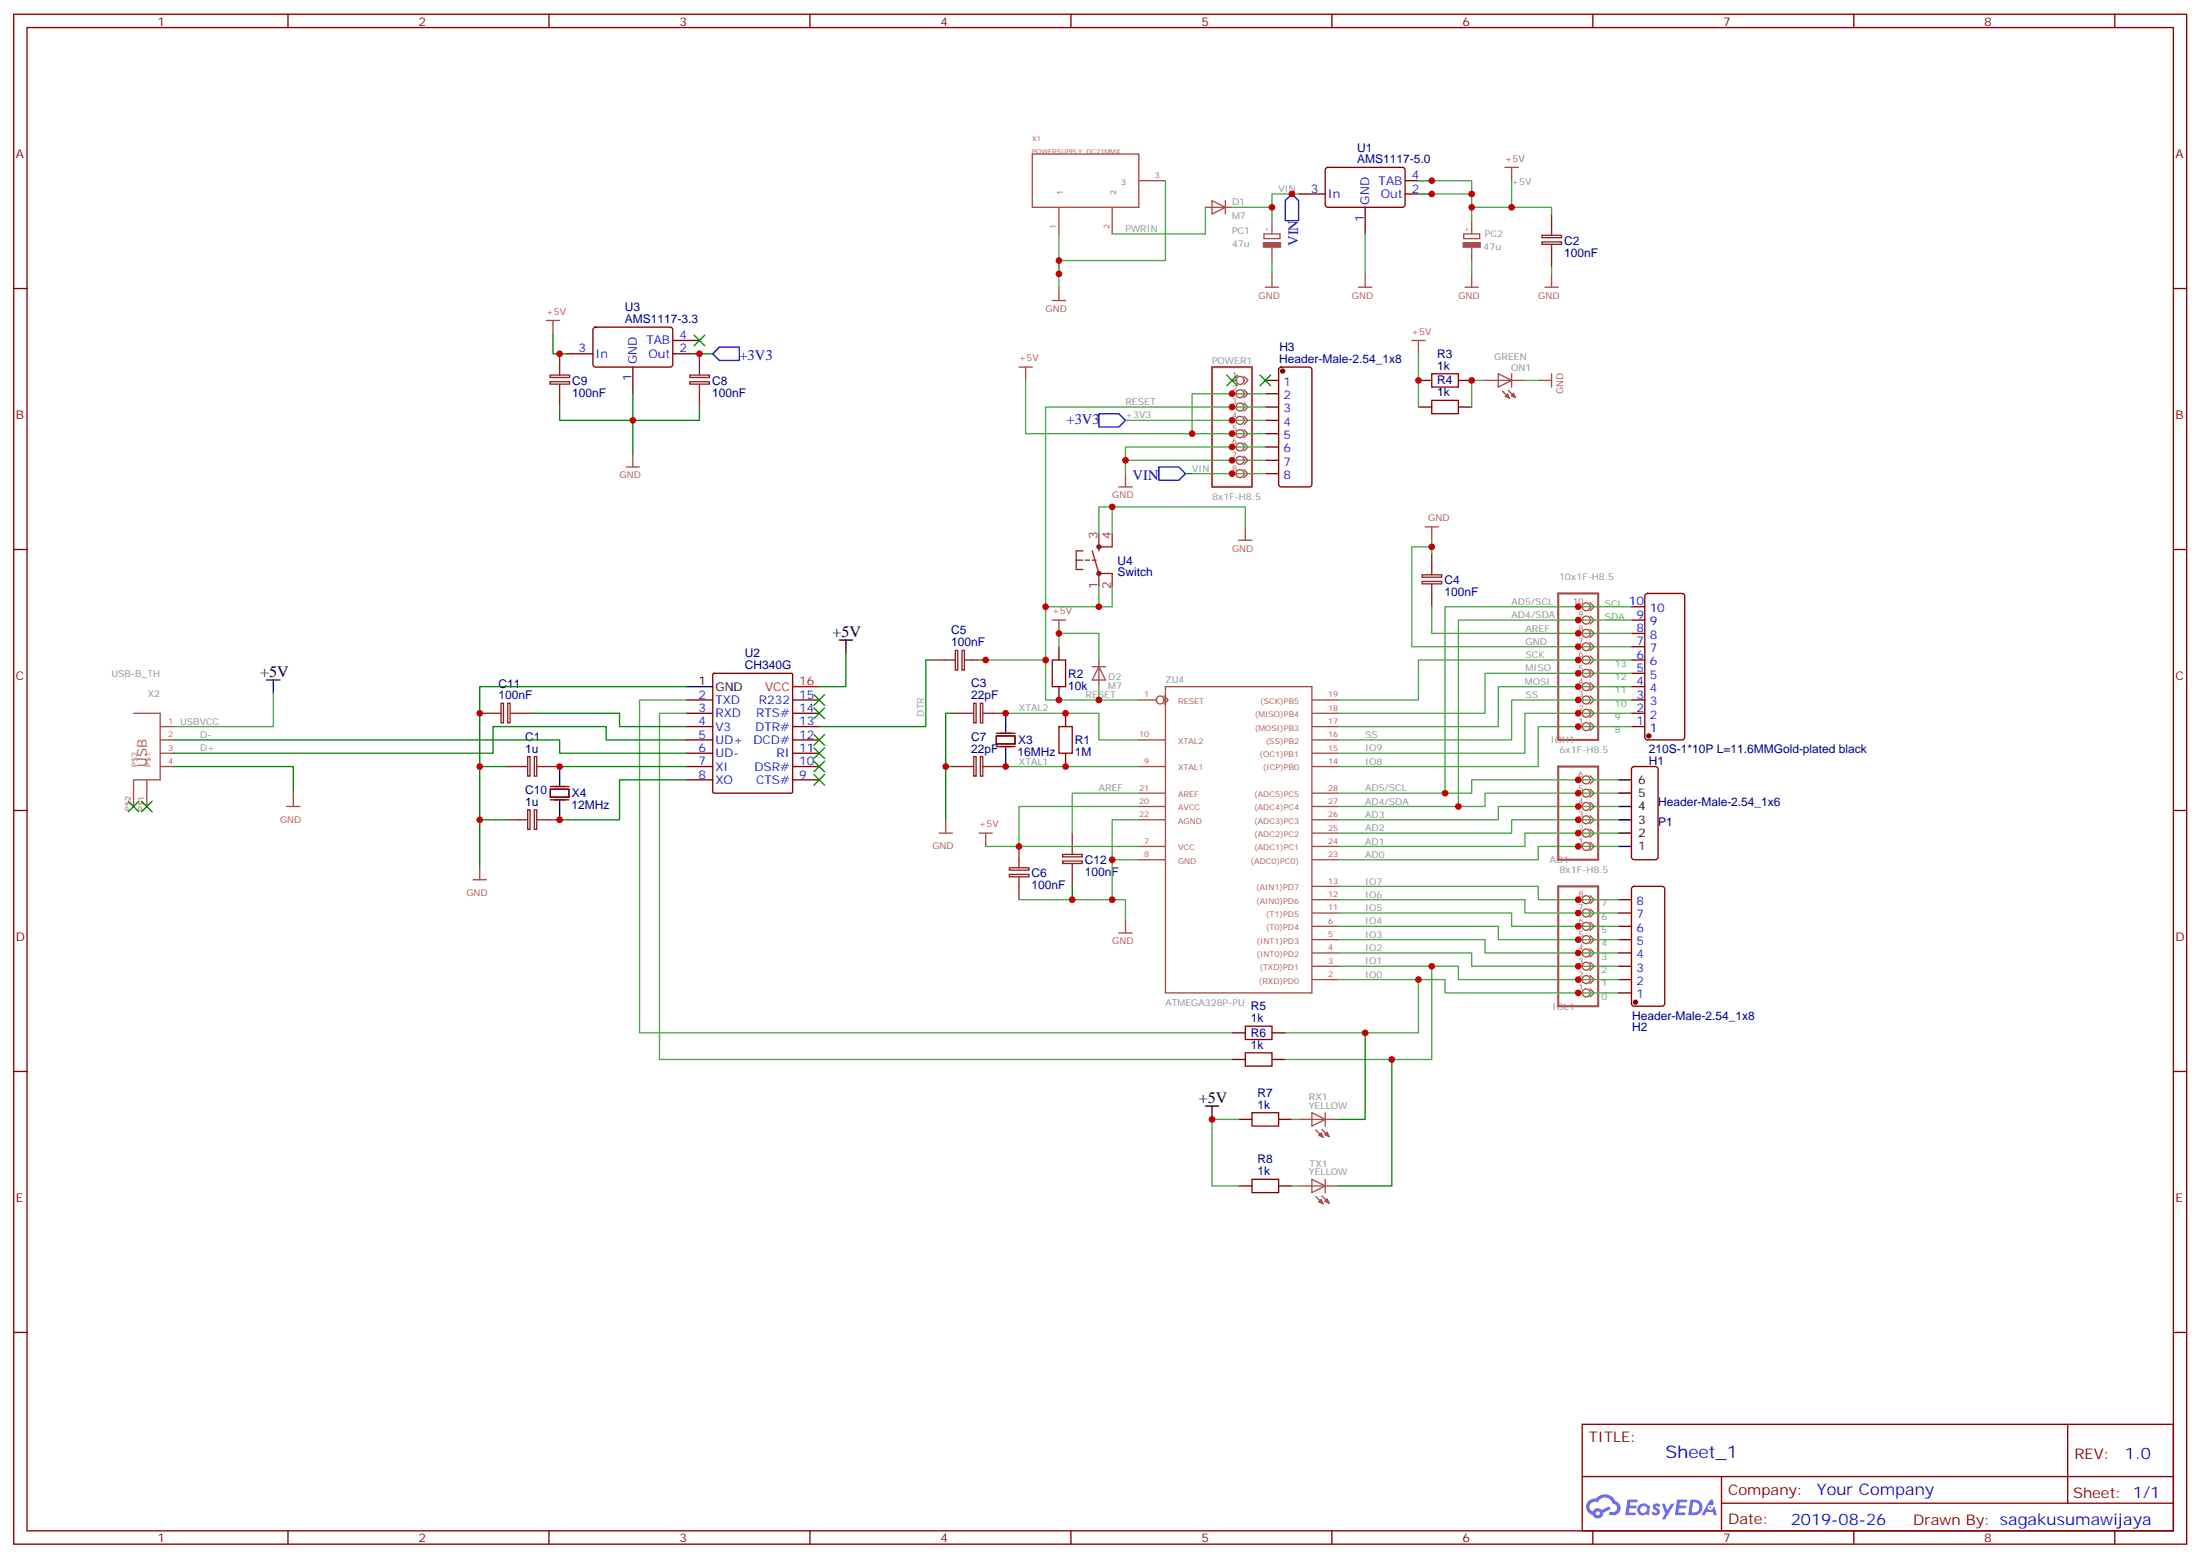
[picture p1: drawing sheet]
<svg xmlns="http://www.w3.org/2000/svg" width="583mm" height="413mm" viewBox="0 0 583 413" stroke-linecap="round" stroke-linejoin="round" font-family="sans-serif">
<g fill="none" stroke="#870000" stroke-width=".35">
<path d="M3.6 3.8h575.8v405.3h-575.8zM7.2 7.3h568.6v398.3h-568.6zM76.3 3.8v3.5M145.5 3.8v3.5M214.6 3.8v3.5M283.7 3.8v3.5M352.9 3.8v3.5M422 3.8v3.5M491.2 3.8v3.5M560.3 3.8v3.5M3.6 76.4h3.6M575.8 76.4h3.6"/>
<path d="M3.6 145.6h3.6M575.8 145.6h3.6M3.6 214.7h3.6M575.8 214.7h3.6M3.6 283.9h3.6M575.8 283.9h3.6M3.6 353h3.6M575.8 353h3.6M419.2 377.4h156.6v28.2h-156.6zM547.8 377.4v20.9M419.2 391.2h156.5M456.1 398.3h119.6"/>
<path d="M456.1 391.2v14.1M76.3 405.6v3.5M145.5 405.6v3.5M214.6 405.6v3.5M283.7 405.6v3.5M352.9 405.6v3.5M422 405.6v3.5M491.2 405.6v3.5M560.3 405.6v3.5"/>
</g>
<g fill="#5487ff">
<path d="M438.2 398.5a1.22 1.22 0 0 1 1.7 .3l-.4 .6a.47 .47 0 0 0-.3-.4 .47 .47 0 0 0-.5 .2v.1a1.23 1.23 0 0 1 .8 1.9 1.44 1.44 0 0 1-2-.3l.5-.5 .7 .4a.29 .29 0 0 0 .3-.2 .29 .29 0 0 0-.2-.4 1.04 1.04 0 0 1-.6-1.7z"/>
<path d="M431.2 397.3h2.4l.3 .2-.2 .5h-1.8l-.1 .9h1.5l.3 .4-.3 .3h-1.6l-.2 1.1 1.7 .1 .2 .3-.2 .3h-2.6z"/>
<path d="M444.3 397.3h2.4l.3 .2-.1 .5h-1.8l-.2 .9h1.6l.3 .4-.4 .3h-1.6l-.1 1.1 1.7 .1 .2 .3-.2 .3h-2.6z"/>
<path d="M453.1 397.3h.7l.3 1.2-.6 .4a.69 .69 0 0 0-1 .2 .69 .69 0 0 0 .4 1 .69 .69 0 0 0 .9-.6l.5-.3 .6 2.2h-.8l-.2-.8h-1.8l-.5 .8h-.8z"/>
<path d="M440.3 398.4h.8l.6 1.8 1.1-1.8h.9l-2.6 4.2h-.8l.9-1.6z"/>
<path d="M447.9 397.3l-.6 4.1h1.3a2.11 2.11 0 0 0 2.5-2.1 2.11 2.11 0 0 0-2.5-2zM448.6 398a1.39 1.39 0 0 1 1.7 1.4 1.39 1.39 0 0 1-1.8 1.3h-.3z"/>
<path d="M434.2 398.9a1.54 1.54 0 0 0-.1 2.2 1.54 1.54 0 0 0 2.2 .1l.6 .2 .3-2.2-.2-.3h-.4a1.49 1.49 0 0 0-2.4 0zM434.5 399.9a.94 .94 0 0 1 1.8 0 .94 .94 0 0 1-1.8 0z"/>
<path d="M420.9 397.7a2.18 2.18 0 0 0 1.1 3.7 1.44 1.44 0 0 0 1.6 .9 1.44 1.44 0 0 0 1.2-1.5l2-1-.5-.7-1.9 1a1.47 1.47 0 0 0-2.4 .4 1.39 1.39 0 0 1-.7-1.9 1.39 1.39 0 0 1 2-.5 2.12 2.12 0 0 1 2.2-1.3 2.12 2.12 0 0 1 1.9 1.7 1.14 1.14 0 0 1 1.1 1.4 1.14 1.14 0 0 1-1.7 .7 .43 .43 0 0 0-.5 .4 .43 .43 0 0 0 .4 .5 1.98 1.98 0 0 0 2.5-1.3 1.98 1.98 0 0 0-1.2-2.5 2.98 2.98 0 0 0-5.1-.7l-1.1 .1zM422.8 401a.55 .55 0 0 1 1.1 0 .55 .55 0 0 1-1.1 0z"/>
<circle cx="453.1" cy="399.4" r=".26"/>
</g>
<g fill="none" stroke="#870000" stroke-width=".35">
<path d="M344.1 51.4h7M351.4 44.6l.4-.3h19.8a.71 .71 0 0 1 .7 .7v9.2l-.5 .7h-20l-.5-.2-.2-.5v-9.2zM361.7 54.9v7.1M372.3 51.4h7M372.3 47.9h7M150 93.7h7.1M157.3 86.9l.5-.2h19.8a.71 .71 0 0 1 .7 .7v9.2l-.5 .6-20 .1-.5-.3-.2-.4v-9.2zM167.7 97.3v7M178.3 93.7h7M178.3 90.2h7M339 97.5l.5-.2h7.4a.71 .71 0 0 1 .7 .7l-.1 30.6-.6 .4h-7.4l-.5-.2-.2-.5v-30.3zM335.2 100.8h3.6"/>
<path d="M335.2 104.3h3.6M335.2 107.8h3.6M335.2 111.4h3.6M335.2 114.9h3.6M335.2 118.4h3.6M375.8 100.8h3.5M375.8 107.8h3.5M386.4 100.8h3.5M386.4 107.8h3.5M335.2 122h3.6M335.2 125.5h3.6M436 157.4l.5-.2h9.2a.71 .71 0 0 1 .7 .7l-.1 37.7-.6 .4h-9.2l-.5-.2-.2-.5v-37.4z"/>
<path d="M188.9 178.6l.3-.2h20.5l.3 .2v31.2l-.2 .3h-20.6l-.3-.1zM280.6 171.3v3.6M432.3 178.4h3.5M432.3 174.9h3.5M432.3 171.3h3.5M432.3 167.8h3.5M432.3 164.3h3.5M432.3 160.8h3.5M181.8 192.5h7M181.8 189h7M181.8 185.5h7M181.8 196h7"/>
<path d="M181.8 199.6h7M210 192.5h7.1M210 189h7.1M210 185.5h7.1M210 196h7.1M210 199.6h7.1M264 195h4.9v2.1h-4.9zM264 194.3h4.9M264 197.8h4.9M280.6 181.9v3.6M282.3 189v3.5M282.3 199.6v3.5"/>
<path d="M432.3 192.5h3.5M432.3 189h3.5M432.3 185.5h3.5M432.3 181.9h3.5M145.8 209.1h4.9v2.1h-4.9zM145.8 208.4h4.9M145.8 211.9h4.9M181.8 203.1h7M181.8 206.6h7M210 203.1h7.1M210 206.6h7.1M432.5 203.3l.5-.2h5.6a.71 .71 0 0 1 .7 .7l-.1 23.6-.6 .4h-5.6l-.5-.2-.2-.5v-23.3z"/>
<path d="M428.7 238.4h3.6M432.5 235.1l.5-.3h7.4a.71 .71 0 0 1 .7 .7l-.1 30.7-.6 .4h-7.4l-.5-.2-.2-.5v-30.4zM428.7 259.5h3.6M428.7 256h3.6M428.7 252.5h3.6M428.7 249h3.6M428.7 245.4h3.6M428.7 241.9h3.6M326.4 273.6h3.6M337 273.6h3.5M428.7 263.1h3.6M326.4 280.7h3.6"/>
<path d="M328.2 296.6h3.5M337 280.7h3.5M338.8 296.6h3.5M328.2 314.2h3.5M338.8 314.2h3.5"/>
</g>
<g fill="#870000" stroke="#870000" stroke-width=".35">
<circle cx="436.8" cy="195" r=".53"/>
<circle cx="339.8" cy="98.3" r=".53"/>
<circle cx="433.3" cy="265.5" r=".53"/>
</g>
<g fill="none" stroke="#000" stroke-width=".35">
<path d="M222.4 169.6h3.5M224.1 169.6v3.5M70.7 180.2h3.5M72.4 180.2v3.5M181.8 181.9h7M266.5 189v4.9M266.5 198.2v4.9M148.3 203.1v4.9M148.3 212.3v4.9M428.7 217.2h3.6M428.7 213.7h3.6M428.7 210.1h3.6"/>
<path d="M428.7 206.6h3.6M428.7 224.3h3.6M428.7 220.7h3.6M319.4 293.1h3.5M321.1 293.1v3.5"/>
</g>
<path d="M321.1 97.3h10.6v31.7h-10.6zM412.9 157.2h10.5v38.8h-10.5zM412.9 203.1h10.5v24.7h-10.5zM412.9 234.8h10.5v31.8h-10.5z" fill="none" stroke="#a64a4a" stroke-width=".56"/>
<g fill="none" stroke="#a64a4a" stroke-width=".35">
<path d="M273.5 40.8h28.2v14.1h-28.2zM280.6 55v7M294.7 55v7M301.8 47.9h7M319.4 54.9h3.4M321.1 53.2l3.6 1.7-3.6 1.8zM323 54.9h3.4M324.7 53.2v3.5M337 58.5v3.4M389.9 58.5v3.4M398.7 44.3h3.6M400.5 44.3v3.6"/>
<path d="M278.8 79.6h3.5M280.6 76.1v3.5M334.9 62h4.2v1.2h-4.2zM335.2 76.1h3.6M337 65.6v3.4M337 72.6v3.5M359.9 76.1h3.6M361.7 72.6v3.5M387.8 62h4.2v1.2h-4.2zM388.2 76.1h3.5M389.9 65.6v3.4M389.9 72.6v3.5"/>
<path d="M409.3 76.1h3.6M411.1 72.6v3.5M144.7 84.9h3.6M146.5 84.9v3.5M270 97.3h3.5M271.7 97.3v3.5M329.6 99.7l1.1 1.1-1.1 1M374.1 90.2h3.5M375.8 90.2v3.5M397 99l3.5 1.8-3.5 1.8zM400.5 99v3.6M411.1 99v3.6"/>
<path d="M326.4 100.8h1.4M326.4 104.3h1.4M326.4 107.8h1.4M326.4 111.4h1.4M326.4 114.9h1.4M326.4 118.4h1.4M329.6 103.3l1.1 1-1.1 1.1M329.6 106.8l1.1 1-1.1 1.1M329.6 110.3l1.1 1.1-1.1 1M329.6 113.8l1.1 1.1-1.1 1.1M329.6 117.4l1.1 1-1.1 1.1M393.5 100.8h10.5"/>
<path d="M398 103.6l2 2M399.6 103.4l2 2M407.6 100.8h3.5M165.9 123.7h3.5M167.7 120.2v3.5M296.4 129h3.6M298.2 125.5v3.5M326.4 122h1.4M326.4 125.5h1.4M329.6 120.9l1.1 1.1-1.1 1M329.6 124.4l1.1 1.1-1.1 1M330 139.6v3.5"/>
<path d="M377.6 139.6h3.5M379.3 139.6v3.5M328.2 143.1h3.5M421.3 159.7l1.1 1.1-1.1 1M278.8 164.3h3.5M280.6 164.3v3.5M289.4 176.6h3.5M291.1 176.6l1.8 3.6h-3.5zM291.1 174.9v3.4M291.1 178.5v3.4M418.1 178.4h1.4M418.1 174.9h1.4"/>
<path d="M418.1 171.3h1.4M418.1 167.8h1.4M418.1 164.3h1.4M418.1 160.8h1.4M421.3 177.3l1.1 1.1-1.1 1.1M421.3 173.8l1.1 1.1-1.1 1M421.3 170.3l1.1 1-1.1 1.1M421.3 166.8l1.1 1-1.1 1.1M421.3 163.2l1.1 1.1-1.1 1M35.4 189h7v17.6h-7M42.5 192.5h3.5M42.5 196h3.5"/>
<path d="M42.5 199.6h3.5M301.7 196h7M301.7 185.5h4.9M308.4 184.4l1.1 1.1-1.1 1M308.8 181.9h38.8v81.2h-38.8zM347.7 189h6.9M347.7 192.5h6.9M347.7 196h6.9M347.7 199.6h6.9M347.7 185.5h6.9M418.1 189h1.4M418.1 192.5h1.4"/>
<path d="M418.1 185.5h1.4M418.1 181.9h1.4M421.3 191.5l1.1 1-1.1 1.1M421.3 187.9l1.1 1.1-1.1 1M421.3 184.4l1.1 1.1-1.1 1M421.3 180.9l1.1 1-1.1 1.1M35.4 206.7v7M38.9 206.7v7M42.5 203.1h3.5M76 213.7h3.5M77.7 210.1v3.6M250.6 217.2v3.5"/>
<path d="M301.7 203.1h7M301.7 217.2h7M301.7 213.7h7M301.7 210.1h7M347.7 203.1h6.9M347.7 217.2h6.9M347.7 213.7h6.9M347.7 210.1h6.9M418.1 206.6h1.4M418.1 217.2h1.4M418.1 213.7h1.4M418.1 210.1h1.4"/>
<path d="M421.3 219.7l1.1 1-1.1 1.1M421.3 216.1l1.1 1.1-1.1 1.1M421.3 212.6l1.1 1.1-1.1 1M421.3 209.1l1.1 1-1.1 1.1M421.3 205.6l1.1 1-1.1 1.1M125.3 233.1h3.6M127.1 229.6v3.5M248.8 220.7h3.5M259.4 220.7h3.5M261.2 220.7v3.6M301.7 224.3h7M301.7 227.8h7"/>
<path d="M347.7 224.3h6.9M347.7 220.7h6.9M347.7 238.4h6.9M347.7 227.8h6.9M347.7 234.8h6.9M418.1 224.3h1.4M418.1 220.7h1.4M418.1 238.4h1.4M421.3 223.2l1.1 1.1-1.1 1M421.3 237.3l1.1 1.1-1.1 1M296.4 247.2h3.6M298.2 243.7v3.5"/>
<path d="M347.7 259.5h6.9M347.7 256h6.9M347.7 252.5h6.9M347.7 249h6.9M347.7 245.4h6.9M347.7 241.9h6.9M418.1 259.5h1.4M418.1 256h1.4M418.1 252.5h1.4M418.1 249h1.4M418.1 245.4h1.4M418.1 241.9h1.4"/>
<path d="M421.3 258.5l1.1 1-1.1 1.1M421.3 255l1.1 1-1.1 1.1M421.3 251.4l1.1 1.1-1.1 1M421.3 247.9l1.1 1.1-1.1 1M421.3 244.4l1.1 1-1.1 1.1M421.3 240.8l1.1 1.1-1.1 1.1M418.1 263.1h1.4M421.3 262l1.1 1.1-1.1 1M344.1 296.6h10.5M347.6 294.8l3.5 1.8-3.5 1.7zM348.7 299.4l1.9 1.9M350.2 299.2l2 2"/>
<path d="M351.1 294.8v3.5M344.1 314.2h10.5M347.6 312.5l3.5 1.7-3.5 1.8zM348.7 317l1.9 2M350.2 316.9l2 1.9M351.1 312.5v3.5"/>
<circle cx="328.5" cy="118.4" r="1.06"/>
<circle cx="328.5" cy="100.8" r="1.06"/>
<circle cx="328.5" cy="107.8" r="1.06"/>
<circle cx="328.5" cy="114.9" r="1.06"/>
<circle cx="328.5" cy="104.3" r="1.06"/>
<circle cx="328.5" cy="111.4" r="1.06"/>
<circle cx="328.5" cy="122" r="1.06"/>
<circle cx="328.5" cy="125.5" r="1.06"/>
<circle cx="420.3" cy="171.3" r="1.06"/>
<circle cx="420.3" cy="160.8" r="1.06"/>
<circle cx="420.3" cy="178.4" r="1.06"/>
<circle cx="420.3" cy="167.8" r="1.06"/>
<circle cx="420.3" cy="174.9" r="1.06"/>
<circle cx="420.3" cy="164.3" r="1.06"/>
<circle cx="307.4" cy="185.5" r="1.06"/>
<circle cx="420.3" cy="185.5" r="1.06"/>
<circle cx="420.3" cy="189" r="1.06"/>
<circle cx="420.3" cy="192.5" r="1.06"/>
<circle cx="420.3" cy="181.9" r="1.06"/>
<circle cx="420.3" cy="213.7" r="1.06"/>
<circle cx="420.3" cy="217.2" r="1.06"/>
<circle cx="420.3" cy="210.1" r="1.06"/>
<circle cx="420.3" cy="206.6" r="1.06"/>
<circle cx="420.3" cy="220.7" r="1.06"/>
<circle cx="420.3" cy="224.3" r="1.06"/>
<circle cx="420.3" cy="238.4" r="1.06"/>
<circle cx="420.3" cy="241.9" r="1.06"/>
<circle cx="420.3" cy="256" r="1.06"/>
<circle cx="420.3" cy="259.5" r="1.06"/>
<circle cx="420.3" cy="252.5" r="1.06"/>
<circle cx="420.3" cy="249" r="1.06"/>
<circle cx="420.3" cy="245.4" r="1.06"/>
<circle cx="420.3" cy="263.1" r="1.06"/>
</g>
<g fill="#a64a4a" stroke="#a64a4a" stroke-width=".26">
<path d="M349.4 318.5l.7-.8 .5 1.3z"/>
<path d="M350.9 318.3l.7-.7 .6 1.2z"/>
<path d="M349.4 300.8l.7-.7 .5 1.2z"/>
<path d="M350.9 300.6l.7-.7 .6 1.3z"/>
<path d="M398.7 105l.8-.7 .5 1.3z"/>
<path d="M400.3 104.8l.7-.7 .6 1.3z"/>
<path d="M387.6 64.3h4.6v1.2h-4.6z"/>
<path d="M334.7 64.3h4.6v1.2h-4.6z"/>
</g>
<path d="M210 181.9h7.1" fill="none" stroke="#f00" stroke-width=".35"/>
<g fill="none" stroke="#8c2424" stroke-width=".35">
<path d="M411.1 56.7v5.6M408.6 64.1h5.1v.6h-5.1zM408.6 62.3h5.1v.7h-5.1zM411.1 64.8v6M145.7 99.4h5.2v.6h-5.2zM148.3 93.7v5.7M182.8 99.4h5.2v.6h-5.2zM185.3 93.7v5.7M145.7 101.1h5.2v.7h-5.2zM148.3 101.8v6M182.8 101.1h5.2v.7h-5.2zM185.3 101.8v6"/>
<path d="M285.2 148.4h1.7M286.9 145.9h-1.7v5h1.7M287.6 148.4h1.1M289.4 148.4h1M289.4 145.9l1.7 6M291.1 141.4v4.5M291.1 151.9v3.6M291.1 151.9h3.6v3.6M294.7 141.4v3.5h-3.6M376.8 154.1h5.2v.6h-5.2zM376.8 152.3h5.2v.6h-5.2zM379.3 146.6v5.7"/>
<path d="M379.3 154.8v6M247.1 174.9h5.9M253.1 172.3h.7v5.2h-.7zM254.9 172.3h.6v5.2h-.6zM255.5 174.9h5.7M127.1 189h5.7M132.8 186.3h.6v5.2h-.6zM134.5 186.3h.6v5.2h-.6zM135.2 189h6M252.3 189h5.7M258 186.3h.6v5.2h-.6zM259.8 186.3h.6v5.2h-.6z"/>
<path d="M260.5 189h6M134.2 203.1h5.6M134.2 217.2h5.6M139.8 200.4h.6v5.2h-.6zM139.8 214.6h.6v5.1h-.6zM141.6 200.4h.6v5.2h-.6zM141.6 214.6h.6v5.1h-.6zM142.3 203.1h6M142.3 217.2h6M252.3 203.1h5.7M258 200.4h.6v5.2h-.6zM259.8 200.4h.6v5.2h-.6z"/>
<path d="M260.5 203.1h6M267.4 231.7h5.2v.6h-5.2zM267.4 229.9h5.2v.6h-5.2zM270 224.3v5.6M270 232.4v6M281.6 228.1h5.1v.7h-5.1zM281.6 226.4h5.1v.6h-5.1zM284.1 220.7v5.7M284.1 228.8v6"/>
</g>
<g fill="none" stroke="#8c2424" stroke-width=".71">
<circle cx="291.1" cy="144.9" r=".35"/>
<circle cx="291.1" cy="151.9" r=".35"/>
</g>
<path d="M379.3 99h7.1v3.6h-7.1zM379.3 106.1h7.1v3.5h-7.1zM278.8 174.9h3.5v7h-3.5zM280.6 192.5h3.5v7.1h-3.5zM330 271.9h7v3.5h-7zM330 278.9h7v3.6h-7zM331.7 294.8h7.1v3.5h-7.1zM331.7 312.5h7.1v3.5h-7.1z" fill="none" stroke="#a10000" stroke-width=".35"/>
<path d="M342.3 51.4l1.8 1.8v5.3h-3.6v-5.3zM190.6 92h5.3v3.5h-5.3l-1.8-1.8zM291.1 109.6h5.3l1.8 1.8-1.8 1.7h-5.3zM307 123.7h5.3l1.8 1.8-1.8 1.7h-5.3z" fill="none" stroke="#00f" stroke-width=".35"/>
<g fill="none" stroke="#008700" stroke-width=".35">
<path d="M146.5 88.4v5.3h3.5M185.3 93.7h3.5M148.3 107.8v3.6h37v-3.6M167.7 104.3v15.9M314.1 125.5h1.7M224.1 173.1v8.8h-7M247.1 174.9h-1.8v17.6h-28.2M46 196h102.3v3.6h33.5M141.2 189h22.9v3.5h17.7M181.8 196h-21.2v-3.5h-30v7.1h-84.6M181.8 181.9h-54.7v21.2M252.3 189h-1.7v28.2"/>
<path d="M46 203.1h31.7v7M127.1 217.2h7.1M134.2 203.1h-7.1v26.5M148.3 203.1h33.5M181.8 206.6h-17.7v10.6h-15.8M250.6 203.1h1.7M284.1 234.8v3.6M361.7 273.6v23h-7.1M368.8 280.7v33.5h-14.2"/>
</g>
<g fill="none" stroke="#4aa64a" stroke-width=".35">
<path d="M308.8 47.9v21.1h-28.2v3.6M319.4 54.9v7.1h-24.7M337 54.9v3.6M344.1 51.4h-7.1v3.5h-10.6M375.8 47.9h14.1v3.5M389.9 54.9v3.6M400.5 54.9h10.6v1.8M400.5 47.9v7h-10.6v-3.5h-14.1M280.6 62v14.1M337 69v3.6M361.7 62v10.6M389.9 69v3.6"/>
<path d="M411.1 70.8v1.8M375.8 93.7v14.1M271.7 100.8v14.1h44.1v-10.6h19.4M298.2 111.4h37M315.8 114.9h19.4M335.2 107.8h-58.2v77.7h24.7M335.2 118.4h-37v7.1M393.5 100.8h-3.6v7M404 100.8h3.6M294.7 134.3v7.1M298.2 122h37M315.8 125.5h19.4"/>
<path d="M330 139.6v-5.3h-38.9v7.1M291.1 155.5v5.3M294.7 155.5v5.3h-17.7M379.3 144.9h-5.2v26.4h58.2M379.3 143.1v3.5M259.4 174.9h17.6M280.6 171.3v-3.5h10.5v7.1M379.3 160.8v7h53M432.3 160.8h-49.4v49.3M432.3 164.3h-45.9v49.4M432.3 178.4h-38.8v10.6h-38.9M432.3 174.9h-56.5v10.6h-21.2"/>
<path d="M72.4 183.7v8.8h-26.4M181.8 189h-7.1v91.7h151.7M181.8 185.5h-12.4v88.1h157M266.5 189h24.6v7h10.6M291.1 181.9v3.6M432.3 189h-28.3v10.6h-49.4M432.3 192.5h-24.7v10.6h-53M432.3 185.5h-31.8v10.5h-45.9M432.3 181.9h-35.3v10.6h-42.4M266.5 203.1h35.2M301.7 210.1h-17.6v10.6M301.7 217.2h-7v10.6"/>
<path d="M301.7 213.7h-31.7v10.6M428.7 206.6h-38.8v3.5h-35.3M428.7 210.1h-35.2v3.6h-38.9M428.7 213.7h-31.7v3.5h-42.4M428.7 217.2h-28.2v3.5h-45.9M261.2 224.3h40.5M294.7 238.4h3.5v5.3M301.7 227.8h-7v10.6h-24.7M354.6 234.8h53v3.6h21.1M354.6 238.4h49.4v3.5h24.7M428.7 220.7h-24.7v3.6h-49.4M428.7 224.3h-21.1v3.5h-53"/>
<path d="M354.6 241.9h45.9v3.5h28.2M354.6 245.4h42.4v3.6h31.7M354.6 249h38.9v3.5h35.2M354.6 259.5h28.3v3.6h45.8M354.6 252.5h35.3v3.5h38.8M354.6 256h24.7M375.8 259.5v14.1h-35.3M428.7 259.5h-42.3v-3.5h-7.1v24.7h-38.8M328.2 296.6h-7.1v17.6h7.1M342.3 296.6h1.8M342.3 314.2h1.8"/>
</g>
<g fill="#c00">
<circle cx="282.3" cy="189" r=".88"/>
<circle cx="282.3" cy="203.1" r=".88"/>
<circle cx="389.9" cy="100.8" r=".88"/>
<circle cx="375.8" cy="100.8" r=".88"/>
<circle cx="270" cy="224.3" r=".88"/>
<circle cx="342.3" cy="51.4" r=".88"/>
<circle cx="148.3" cy="217.2" r=".88"/>
<circle cx="127.1" cy="189" r=".88"/>
<circle cx="266.5" cy="203.1" r=".88"/>
<circle cx="148.3" cy="93.7" r=".88"/>
<circle cx="261.2" cy="174.9" r=".88"/>
<circle cx="321.1" cy="296.6" r=".88"/>
<circle cx="361.7" cy="273.6" r=".88"/>
<circle cx="294.7" cy="134.3" r=".88"/>
<circle cx="280.6" cy="72.6" r=".88"/>
<circle cx="418.1" cy="160.8" r=".88"/>
<circle cx="418.1" cy="224.3" r=".88"/>
<circle cx="418.1" cy="220.7" r=".88"/>
<circle cx="418.1" cy="217.2" r=".88"/>
<circle cx="418.1" cy="213.7" r=".88"/>
<circle cx="418.1" cy="210.1" r=".88"/>
<circle cx="418.1" cy="206.6" r=".88"/>
<circle cx="418.1" cy="192.5" r=".88"/>
<circle cx="418.1" cy="189" r=".88"/>
<circle cx="418.1" cy="185.5" r=".88"/>
<circle cx="418.1" cy="181.9" r=".88"/>
<circle cx="418.1" cy="178.4" r=".88"/>
<circle cx="418.1" cy="174.9" r=".88"/>
<circle cx="418.1" cy="171.3" r=".88"/>
<circle cx="418.1" cy="167.8" r=".88"/>
<circle cx="418.1" cy="164.3" r=".88"/>
<circle cx="277" cy="174.9" r=".88"/>
<circle cx="315.8" cy="114.9" r=".88"/>
<circle cx="400.5" cy="54.9" r=".88"/>
<circle cx="389.9" cy="54.9" r=".88"/>
<circle cx="389.9" cy="51.4" r=".88"/>
<circle cx="294.7" cy="227.8" r=".88"/>
<circle cx="294.7" cy="238.4" r=".88"/>
<circle cx="298.2" cy="122" r=".88"/>
<circle cx="280.6" cy="69" r=".88"/>
<circle cx="291.1" cy="185.5" r=".88"/>
<circle cx="277" cy="160.8" r=".88"/>
<circle cx="291.1" cy="160.8" r=".88"/>
<circle cx="337" cy="54.9" r=".88"/>
<circle cx="379.3" cy="256" r=".88"/>
<circle cx="375.8" cy="259.5" r=".88"/>
<circle cx="250.6" cy="203.1" r=".88"/>
<circle cx="280.6" cy="167.8" r=".88"/>
<circle cx="167.7" cy="111.4" r=".88"/>
<circle cx="379.3" cy="51.4" r=".88"/>
<circle cx="379.3" cy="47.9" r=".88"/>
<circle cx="418.1" cy="238.4" r=".88"/>
<circle cx="418.1" cy="241.9" r=".88"/>
<circle cx="418.1" cy="245.4" r=".88"/>
<circle cx="418.1" cy="249" r=".88"/>
<circle cx="418.1" cy="252.5" r=".88"/>
<circle cx="418.1" cy="256" r=".88"/>
<circle cx="418.1" cy="259.5" r=".88"/>
<circle cx="418.1" cy="263.1" r=".88"/>
<circle cx="326.4" cy="104.3" r=".88"/>
<circle cx="326.4" cy="107.8" r=".88"/>
<circle cx="326.4" cy="111.4" r=".88"/>
<circle cx="326.4" cy="114.9" r=".88"/>
<circle cx="326.4" cy="118.4" r=".88"/>
<circle cx="326.4" cy="122" r=".88"/>
<circle cx="326.4" cy="125.5" r=".88"/>
<circle cx="127.1" cy="217.2" r=".88"/>
<circle cx="368.8" cy="280.7" r=".88"/>
<circle cx="379.3" cy="144.9" r=".88"/>
<circle cx="386.4" cy="213.7" r=".88"/>
<circle cx="382.9" cy="210.1" r=".88"/>
<circle cx="185.3" cy="93.7" r=".88"/>
<circle cx="266.5" cy="189" r=".88"/>
<circle cx="127.1" cy="203.1" r=".88"/>
<circle cx="148.3" cy="203.1" r=".88"/>
<circle cx="280.6" cy="185.5" r=".88"/>
<circle cx="284.1" cy="238.4" r=".88"/>
</g>
<g fill="#c00" stroke="#008700" stroke-width=".35">
<path d="M333.8 99.4l2.9 2.8zM336.7 99.4l-2.9 2.8z"/>
<path d="M325 99.4l2.8 2.8zM327.8 99.4l-2.8 2.8z"/>
<path d="M183.9 88.8l2.8 2.8zM186.7 88.8l-2.8 2.8z"/>
<path d="M34 212.3l2.8 2.8zM36.8 212.3l-2.8 2.8z"/>
<path d="M37.5 212.3l2.8 2.8zM40.3 212.3l-2.8 2.8z"/>
<path d="M215.7 201.7l2.8 2.8zM218.5 201.7l-2.8 2.8z"/>
<path d="M215.7 205.2l2.8 2.8zM218.5 205.2l-2.8 2.8z"/>
<path d="M215.7 198.2l2.8 2.8zM218.5 198.2l-2.8 2.8z"/>
<path d="M215.7 194.6l2.8 2.8zM218.5 194.6l-2.8 2.8z"/>
<path d="M215.7 187.6l2.8 2.8zM218.5 187.6l-2.8 2.8z"/>
<path d="M215.7 184l2.8 2.9zM218.5 184l-2.8 2.9z"/>
</g>
<text font-size="4.6" fill="#00f" x="441.3" y="386.4">Sheet_1</text>
<g font-size="4.2">
<text x="220.6" y="168.9">+5V</text>
<text x="68.9" y="179.5">+5V</text>
<text x="317.6" y="292.3">+5V</text>
</g>
<g font-size="4.2" fill="#00f">
<text x="563" y="386.6">1.0</text>
<text x="481.4" y="396.2">Your Company</text>
<text x="474.5" y="404">2019-08-26</text>
</g>
<g font-size="3.9" fill="#00f">
<text x="343.9" y="65.2" transform="rotate(-90 343.9 65.2)">VIN</text>
<text x="195.9" y="95.4">+3V3</text>
<text x="282.5" y="112.3">+3V3</text>
<text x="300.1" y="127.1">VIN</text>
</g>
<g font-size="3.9" fill="#800">
<text x="421" y="382">TITLE:</text>
<text x="549.6" y="386.6">REV:</text>
<text x="457.9" y="396.2">Company:</text>
<text x="549.2" y="396.8">Sheet: 1/1</text>
<text x="457.9" y="403.8">Date:</text>
<text x="506.9" y="403.9">Drawn By: sagakusumawijaya</text>
</g>
<text font-size="3.5" fill="#a54b4b" x="38.9" y="203.1" transform="rotate(-90 38.9 203.1)">USB</text>
<g font-size="3.2" fill="#800">
<text x="41.7" y="6.8">1</text>
<text x="110.9" y="6.8">2</text>
<text x="180" y="6.8">3</text>
<text x="249.2" y="6.8">4</text>
<text x="318.3" y="6.8">5</text>
<text x="387.5" y="6.8">6</text>
<text x="456.6" y="6.8">7</text>
<text x="525.7" y="6.8">8</text>
<text x="4.2" y="41.9">A</text>
<text x="576.4" y="41.9">A</text>
<text x="4.2" y="111">B</text>
<text x="576.4" y="111">B</text>
<text x="4.2" y="180.2">C</text>
<text x="576.4" y="180.2">C</text>
<text x="4.2" y="249.3">D</text>
<text x="576.4" y="249.3">D</text>
<text x="4.2" y="318.5">E</text>
<text x="576.4" y="318.5">E</text>
<text x="41.7" y="408.6">1</text>
<text x="110.9" y="408.6">2</text>
<text x="180" y="408.6">3</text>
<text x="249.2" y="408.6">4</text>
<text x="318.3" y="408.6">5</text>
<text x="387.5" y="408.6">6</text>
<text x="456.6" y="408.6">7</text>
<text x="525.7" y="408.6">8</text>
</g>
<g font-size="3.2" fill="#000080">
<text x="359.6" y="40.2">U1</text>
<text x="359.6" y="43.3">AMS1117-5.0</text>
<text x="414.4" y="64.9">C2</text>
<text x="414.4" y="68.1">100nF</text>
<text x="165.6" y="82.5">U3</text>
<text x="165.6" y="85.6">AMS1117-3.3</text>
<text x="339" y="93.1">H3</text>
<text x="380.8" y="94.8">R3</text>
<text x="151.6" y="102">C9</text>
<text x="188.7" y="102">C8</text>
<text x="339" y="96.2">Header-Male-2.54_1x8</text>
<text x="380.8" y="98">1k</text>
<text x="380.8" y="101.8">R4</text>
<text x="151.6" y="105.1">100nF</text>
<text x="188.7" y="105.1">100nF</text>
<text x="380.8" y="105">1k</text>
<text x="296.1" y="149.6">U4</text>
<text x="296.1" y="152.7">Switch</text>
<text x="382.7" y="154.8">C4</text>
<text x="382.7" y="158">100nF</text>
<text x="252" y="171.3">100nF</text>
<text x="252" y="168.1">C5</text>
<text x="197.3" y="177.3">CH340G</text>
<text x="197.3" y="174.2">U2</text>
<text x="283" y="179.6">R2</text>
<text x="132.1" y="185.3">100nF</text>
<text x="132.1" y="182.2">C11</text>
<text x="257.3" y="185.3">22pF</text>
<text x="257.3" y="182.1">C3</text>
<text x="283" y="182.7">10k</text>
<text x="139.1" y="196.3">C1</text>
<text x="257.3" y="196.2">C7</text>
<text x="269.7" y="197.1">X3</text>
<text x="284.8" y="197.2">R1</text>
<text x="139.1" y="199.4">1u</text>
<text x="257.3" y="199.4">22pF</text>
<text x="269.6" y="200.4">16MHz</text>
<text x="284.8" y="200.4">1M</text>
<text x="436.9" y="199.6">210S-1*10P L=11.6MMGold-plated black</text>
<text x="436.9" y="202.8">H1</text>
<text x="139.1" y="213.5">1u</text>
<text x="139.1" y="210.4">C10</text>
<text x="151.4" y="214.5">12MHz</text>
<text x="151.5" y="211.3">X4</text>
<text x="439.3" y="213.5">Header-Male-2.54_1x6</text>
<text x="439.3" y="218.8">P1</text>
<text x="273.3" y="232.5">C6</text>
<text x="287.4" y="232.1">100nF</text>
<text x="287.4" y="228.9">C12</text>
<text x="273.3" y="235.6">100nF</text>
<text x="331.4" y="267.7">R5</text>
<text x="331.4" y="270.8">1k</text>
<text x="331.4" y="274.7">R6</text>
<text x="432.4" y="270.1">Header-Male-2.54_1x8</text>
<text x="432.4" y="273.2">H2</text>
<text x="331.4" y="277.9">1k</text>
<text x="333.1" y="293.8">1k</text>
<text x="333.1" y="290.6">R7</text>
<text x="333.1" y="311.4">1k</text>
<text x="333.1" y="308.2">R8</text>
</g>
<g font-size="3.2" fill="#00f">
<text x="374.1" y="47.5">4</text>
<text x="347.3" y="51">3</text>
<text x="351.8" y="52.5">In</text>
<text x="365.3" y="48.9">TAB</text>
<text x="365.8" y="52.5">Out</text>
<text x="374.1" y="51">2</text>
<text x="361.4" y="58.7" transform="rotate(-90 361.4 58.7)">1</text>
<text x="362.8" y="54.2" transform="rotate(-90 362.8 54.2)">GND</text>
<text x="180" y="89.9">4</text>
<text x="153.3" y="93.4">3</text>
<text x="157.8" y="94.8">In</text>
<text x="171.3" y="91.3">TAB</text>
<text x="171.8" y="94.8">Out</text>
<text x="180" y="93.4">2</text>
<text x="167.3" y="101" transform="rotate(-90 167.3 101)">1</text>
<text x="168.7" y="96.6" transform="rotate(-90 168.7 96.6)">GND</text>
<text x="340.1" y="102.2">1</text>
<text x="340.1" y="105.7">2</text>
<text x="340.1" y="109.3">3</text>
<text x="340.1" y="112.8">4</text>
<text x="340.1" y="116.3">5</text>
<text x="340.1" y="119.8">6</text>
<text x="340.1" y="123.4">7</text>
<text x="340.1" y="126.9">8</text>
<text x="431.6" y="160.4">10</text>
<text x="433.6" y="167.5">8</text>
<text x="433.6" y="163.9">9</text>
<text x="437.1" y="165.7">9</text>
<text x="437.1" y="162.2">10</text>
<text x="433.6" y="171">7</text>
<text x="437.1" y="172.8">7</text>
<text x="437.1" y="169.2">8</text>
<text x="433.6" y="178">5</text>
<text x="433.6" y="174.5">6</text>
<text x="437.1" y="179.8">5</text>
<text x="437.1" y="176.3">6</text>
<text x="185.1" y="185.1">2</text>
<text x="211.8" y="185.1">15</text>
<text x="433.6" y="185.1">3</text>
<text x="433.6" y="181.6">4</text>
<text x="437.1" y="183.3">4</text>
<text x="185.1" y="188.6">3</text>
<text x="189.5" y="186.5">TXD</text>
<text x="189.5" y="190">RXD</text>
<text x="200.4" y="190">RTS#</text>
<text x="201" y="186.5">R232</text>
<text x="211.8" y="188.6">14</text>
<text x="433.6" y="188.6">2</text>
<text x="437.1" y="190.4">2</text>
<text x="437.1" y="186.9">3</text>
<text x="185.1" y="192.2">4</text>
<text x="185.1" y="195.7">5</text>
<text x="189.5" y="193.6">V3</text>
<text x="189.5" y="197.1">UD+</text>
<text x="199.6" y="197.1">DCD#</text>
<text x="200.1" y="193.6">DTR#</text>
<text x="211.8" y="195.7">12</text>
<text x="211.8" y="192.2">13</text>
<text x="433.6" y="192.2">1</text>
<text x="437.1" y="193.9">1</text>
<text x="185.1" y="199.2">6</text>
<text x="185.1" y="202.7">7</text>
<text x="189.5" y="200.6">UD-</text>
<text x="205.8" y="200.6">RI</text>
<text x="211.8" y="202.7">10</text>
<text x="211.8" y="199.2">11</text>
<text x="185.1" y="206.3">8</text>
<text x="189.5" y="204.2">XI</text>
<text x="189.5" y="207.7">XO</text>
<text x="199.9" y="204.2">DSR#</text>
<text x="200.4" y="207.7">CTS#</text>
<text x="211.8" y="206.3">9</text>
<text x="433.6" y="239.8">8</text>
<text x="433.6" y="243.3">7</text>
<text x="433.6" y="250.4">5</text>
<text x="433.6" y="246.8">6</text>
<text x="433.6" y="257.4">3</text>
<text x="433.6" y="253.9">4</text>
<text x="433.6" y="260.9">2</text>
<text x="433.6" y="264.5">1</text>
</g>
<g font-size="3.2" fill="#8d2323">
<text x="290.8" y="142.8" transform="rotate(-90 290.8 142.8)">3</text>
<text x="294.3" y="142.8" transform="rotate(-90 294.3 142.8)">4</text>
<text x="290.8" y="156.1" transform="rotate(-90 290.8 156.1)">1</text>
<text x="294.3" y="156.1" transform="rotate(-90 294.3 156.1)">2</text>
</g>
<g font-size="3.2">
<text x="185.1" y="181.6">1</text>
<text x="189.5" y="183">GND</text>
<text x="434" y="207.7">6</text>
<text x="434" y="214.7">4</text>
<text x="434" y="211.2">5</text>
<text x="434" y="221.8">2</text>
<text x="434" y="218.3">3</text>
<text x="434" y="225.3">1</text>
</g>
<g font-size="3.2" fill="#f00">
<text x="202.7" y="183">VCC</text>
<text x="211.8" y="181.6">16</text>
</g>
<g font-size="2.5" fill="#a54b4b">
<text x="398.7" y="42.8">+5V</text>
<text x="144.7" y="83.4">+5V</text>
<text x="277" y="82.7">GND</text>
<text x="333.5" y="79.1">GND</text>
<text x="358.2" y="79.1">GND</text>
<text x="386.4" y="79.1">GND</text>
<text x="407.6" y="79.1">GND</text>
<text x="374" y="88.7">+5V</text>
<text x="269.9" y="95.7">+5V</text>
<text x="414.1" y="104.3" transform="rotate(-90 414.1 104.3)">GND</text>
<text x="164.1" y="126.8">GND</text>
<text x="294.7" y="132">GND</text>
<text x="378.4" y="138">GND</text>
<text x="326.4" y="146.2">GND</text>
<text x="278.8" y="162.7">+5V</text>
<text x="74.2" y="218.1">GND</text>
<text x="259.4" y="219.2">+5V</text>
<text x="247.1" y="225">GND</text>
<text x="123.6" y="237.3">GND</text>
<text x="294.7" y="250.2">GND</text>
</g>
<g font-size="2.5" fill="#838383">
<text x="338.8" y="50.9">VIN</text>
<text x="400.5" y="49.1">+5V</text>
<text x="326.4" y="58.1">M7</text>
<text x="326.4" y="54.3">D1</text>
<text x="298.2" y="61.5">PWRIN</text>
<text x="326.4" y="65.5">47u</text>
<text x="326.4" y="62">PC1</text>
<text x="393.5" y="62.7">PC2</text>
<text x="393.1" y="66.3">47u</text>
<text x="395.9" y="95.3">GREEN</text>
<text x="321.1" y="96.4">POWER1</text>
<text x="400.4" y="98.3">ON1</text>
<text x="298.2" y="107.4">RESET</text>
<text x="298.2" y="110.9">+3V3</text>
<text x="315.8" y="125">VIN</text>
<text x="321.1" y="132.5">8x1F-H8.5</text>
<text x="413.1" y="153.7">10x1F-H8.5</text>
<text x="400.5" y="160.3">AD5/SCL</text>
<text x="400.5" y="163.8">AD4/SDA</text>
<text x="404.2" y="167.3">AREF</text>
<text x="404.2" y="170.9">GND</text>
<text x="29.5" y="179.5">USB-B_TH</text>
<text x="404.2" y="177.9">MISO</text>
<text x="404.2" y="174.4">SCK</text>
<text x="39.2" y="184.7">X2</text>
<text x="287.6" y="185">RESET</text>
<text x="293.6" y="182.4">M7</text>
<text x="293.6" y="180.2">D2</text>
<text x="308.8" y="180.9">ZU4</text>
<text x="404" y="181.4">MOSI</text>
<text x="404.2" y="185">SS</text>
<text x="244.8" y="189.9" transform="rotate(-90 244.8 189.9)">DTR</text>
<text x="270" y="188.5">XTAL2</text>
<text x="47.7" y="192">USBVCC</text>
<text x="53" y="195.5">D-</text>
<text x="361.7" y="195.5">SS</text>
<text x="410.9" y="196.9">IOH1</text>
<text x="53" y="199.1">D+</text>
<text x="270" y="202.6">XTAL1</text>
<text x="361.7" y="199.1">IO9</text>
<text x="361.7" y="202.6">IO8</text>
<text x="413.2" y="199.6">6x1F-H8.5</text>
<text x="291.1" y="209.7">AREF</text>
<text x="361.7" y="209.7">AD5/SCL</text>
<text x="361.7" y="213.2">AD4/SDA</text>
<text x="361.7" y="216.7">AD3</text>
<text x="361.7" y="220.2">AD2</text>
<text x="361.7" y="223.8">AD1</text>
<text x="361.7" y="227.3">AD0</text>
<text x="410.7" y="228.7">AD1</text>
<text x="413.2" y="231.3">8x1F-H8.5</text>
<text x="361.7" y="234.4">IO7</text>
<text x="361.7" y="237.9">IO6</text>
<text x="361.7" y="241.4">IO5</text>
<text x="361.7" y="244.9">IO4</text>
<text x="361.7" y="248.5">IO3</text>
<text x="361.7" y="252">IO2</text>
<text x="361.7" y="255.5">IO1</text>
<text x="361.7" y="259">IO0</text>
<text x="308.8" y="266.6">ATMEGA328P-PU</text>
<text x="411.4" y="267.5">IOL1</text>
<text x="346.8" y="293.8">YELLOW</text>
<text x="346.8" y="291.5">RX1</text>
<text x="346.8" y="311.4">YELLOW</text>
<text x="347" y="309.1">TX1</text>
</g>
<g font-size="2.5" fill="#4ba54b">
<text x="425.2" y="160.8">SCL</text>
<text x="425.2" y="164.3">SDA</text>
<text x="427.8" y="176.6">13</text>
<text x="427.8" y="180.2">12</text>
<text x="427.8" y="183.7">11</text>
<text x="427.8" y="187.2">10</text>
<text x="427.8" y="190.7">9</text>
<text x="427.8" y="194.3">8</text>
<text x="424.3" y="240.1">7</text>
<text x="424.3" y="243.7">6</text>
<text x="424.3" y="247.2">5</text>
<text x="424.3" y="250.7">4</text>
<text x="424.3" y="254.2">3</text>
<text x="424.3" y="257.8">2</text>
<text x="424.3" y="261.3">1</text>
<text x="424.3" y="264.8">0</text>
</g>
<g font-size="2.1" fill="#a54b4b">
<text x="306" y="47.2">3</text>
<text x="281.6" y="51.6" transform="rotate(-90 281.6 51.6)">1</text>
<text x="295.7" y="51.6" transform="rotate(-90 295.7 51.6)">2</text>
<text x="297" y="48.9">3</text>
<text x="279.9" y="60.6" transform="rotate(-90 279.9 60.6)">1</text>
<text x="294" y="60.6" transform="rotate(-90 294 60.6)">2</text>
<text x="326.5" y="100.1">1</text>
<text x="326.5" y="103.6">2</text>
<text x="326.5" y="107.1">3</text>
<text x="326.5" y="110.7">4</text>
<text x="326.5" y="114.2">5</text>
<text x="326.5" y="117.7">6</text>
<text x="326.5" y="121.3">7</text>
<text x="326.5" y="124.8">8</text>
<text x="416.8" y="160.1">10</text>
<text x="418.2" y="167.1">8</text>
<text x="418.2" y="163.6">9</text>
<text x="418.2" y="170.6">7</text>
<text x="418.2" y="177.7">5</text>
<text x="418.2" y="174.2">6</text>
<text x="303.2" y="184.8">1</text>
<text x="351.9" y="184.8">19</text>
<text x="418.2" y="184.8">3</text>
<text x="418.2" y="181.2">4</text>
<text x="44.6" y="191.8">1</text>
<text x="312.1" y="186.5">RESET</text>
<text x="332.5" y="190">(MISO)PB4</text>
<text x="333.9" y="186.5">(SCK)PB5</text>
<text x="351.9" y="188.3">18</text>
<text x="351.9" y="191.8">17</text>
<text x="418.2" y="191.8">1</text>
<text x="418.2" y="188.3">2</text>
<text x="44.6" y="195.3">2</text>
<text x="301.8" y="195.3">10</text>
<text x="312.1" y="197.1">XTAL2</text>
<text x="332.5" y="193.6">(MOSI)PB3</text>
<text x="335.3" y="197.1">(SS)PB2</text>
<text x="351.9" y="195.3">16</text>
<text x="36.4" y="203.3" transform="rotate(-90 36.4 203.3)">P$2</text>
<text x="40" y="203.3" transform="rotate(-90 40 203.3)">P$1</text>
<text x="44.6" y="198.9">3</text>
<text x="44.6" y="202.4">4</text>
<text x="303.2" y="202.4">9</text>
<text x="333.7" y="200.6">(OC1)PB1</text>
<text x="351.9" y="198.9">15</text>
<text x="351.9" y="202.4">14</text>
<text x="301.8" y="209.5">21</text>
<text x="312.1" y="204.1">XTAL1</text>
<text x="334.6" y="204.1">(ICP)PB0</text>
<text x="351.9" y="209.5">28</text>
<text x="418.2" y="209.5">5</text>
<text x="418.2" y="205.9">6</text>
<text x="34.7" y="214.9" transform="rotate(-90 34.7 214.9)">P$2</text>
<text x="38.2" y="214.9" transform="rotate(-90 38.2 214.9)">P$1</text>
<text x="301.8" y="213">20</text>
<text x="312.1" y="214.7">AVCC</text>
<text x="312.1" y="211.2">AREF</text>
<text x="332.3" y="211.2">(ADC5)PC5</text>
<text x="332.3" y="214.7">(ADC4)PC4</text>
<text x="351.9" y="213">27</text>
<text x="418.2" y="213">4</text>
<text x="301.8" y="216.5">22</text>
<text x="312.1" y="218.2">AGND</text>
<text x="332.3" y="218.2">(ADC3)PC3</text>
<text x="332.3" y="221.8">(ADC2)PC2</text>
<text x="351.9" y="216.5">26</text>
<text x="351.9" y="220">25</text>
<text x="418.2" y="220">2</text>
<text x="418.2" y="216.5">3</text>
<text x="303.2" y="227.1">8</text>
<text x="303.2" y="223.6">7</text>
<text x="312.1" y="225.3">VCC</text>
<text x="332.3" y="225.3">(ADC1)PC1</text>
<text x="351.9" y="223.6">24</text>
<text x="351.9" y="227.1">23</text>
<text x="418.2" y="223.6">1</text>
<text x="312.1" y="228.8">GND</text>
<text x="331.4" y="228.8">(ADC0)PC0)</text>
<text x="332.8" y="235.9">(AIN1)PD7</text>
<text x="332.8" y="239.4">(AIN0)PD6</text>
<text x="351.9" y="234.1">13</text>
<text x="351.9" y="237.7">12</text>
<text x="418.2" y="237.7">8</text>
<text x="335.4" y="242.9">(T1)PD5</text>
<text x="351.9" y="241.2">11</text>
<text x="351.9" y="244.7">6</text>
<text x="418.2" y="244.7">6</text>
<text x="418.2" y="241.2">7</text>
<text x="332.9" y="250">(INT1)PD3</text>
<text x="335.4" y="246.5">(T0)PD4</text>
<text x="351.9" y="248.3">5</text>
<text x="351.9" y="251.8">4</text>
<text x="418.2" y="251.8">4</text>
<text x="418.2" y="248.3">5</text>
<text x="332.9" y="253.5">(INT0)PD2</text>
<text x="333.7" y="257.1">(TXD)PD1</text>
<text x="351.9" y="255.3">3</text>
<text x="418.2" y="255.3">3</text>
<text x="333.5" y="260.6">(RXD)PD0</text>
<text x="351.9" y="258.8">2</text>
<text x="418.2" y="262.4">1</text>
<text x="418.2" y="258.8">2</text>
</g>
<g font-size="1.8" fill="#a54b4b">
<text x="273.5" y="40.8">POWERSUPPLY_DC21MMX</text>
<text x="273.5" y="37.3">X1</text>
<text x="336.2" y="61.4" transform="rotate(-90 336.2 61.4)">+</text>
<text x="389.1" y="61.4" transform="rotate(-90 389.1 61.4)">+</text>
</g>
</svg>
